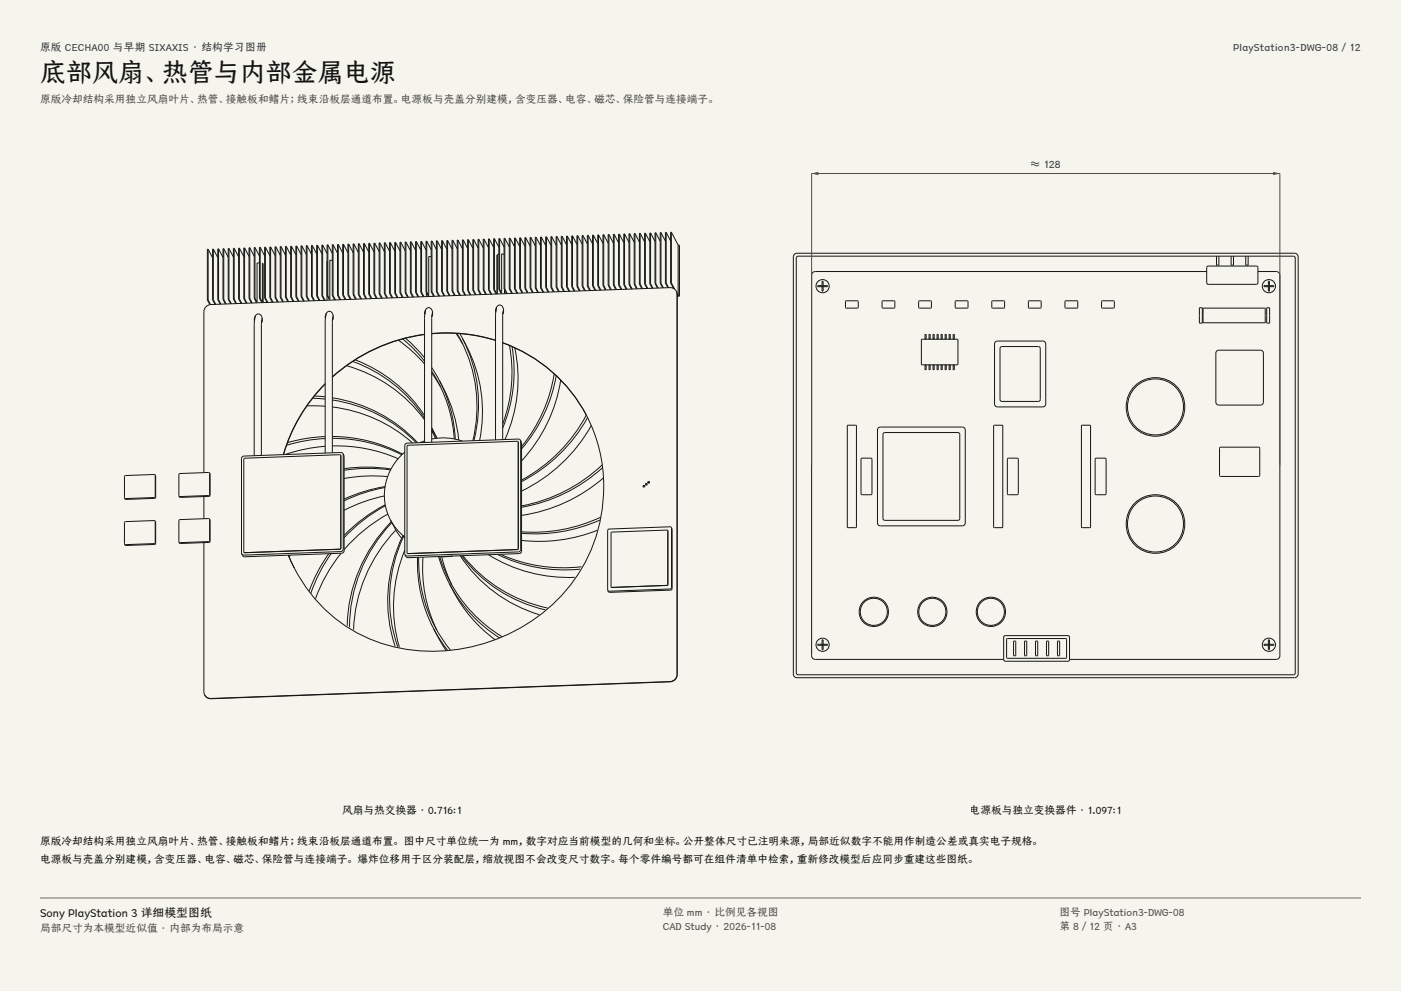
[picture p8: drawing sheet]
<svg xmlns="http://www.w3.org/2000/svg" width="420mm" height="297mm" viewBox="0 0 420 297" stroke-linecap="round" stroke-linejoin="round" font-family="sans-serif">
<g fill="#f5f4ed">
<path d="M0 0h420v297h-420z"/>
<path d="M12 12h396v275h-396z"/>
</g>
<g fill="none" stroke="#141413" stroke-width=".3">
<path d="M62.4 74.7h-.2v15.2M62.4 74.7v15.2M62.4 74.7l1.3 2.5M64 74.6l-.3 .1v15.1M64 74.6v15.2M64 74.6l1.3 2.6M65.5 74.6h-.2v15.2M65.5 74.6v15.2M65.5 74.6l1.4 2.5M67.1 74.5h-.2v15.2M67.1 74.5v15.2M67.1 74.5l1.3 2.6"/>
<path d="M68.6 74.5h-.2v15.2M68.6 74.5v15.2M68.6 74.5l1.4 2.5M70.2 74.4l1.3 2.6M70.2 74.4h-.2v15.2M70.2 74.4v15.2M71.8 74.4h-.3v15.2M71.8 74.4v15.1M71.8 74.4l1.3 2.5M73.3 74.3h-.2v15.2M73.3 74.3v15.2M73.3 74.3l1.4 2.5"/>
<path d="M74.9 74.2h-.2v15.2M74.9 74.2v15.2M74.9 74.2l1.3 2.6M76.4 74.2h-.2v15.2M76.4 74.2v15.2M76.4 74.2l1.4 2.5M77.1 78.8v.1M77.1 78.8v11.8M77.8 78.8l-.7 .1M78 74.1h-.2v15.2M78 74.1v15.2M78 74.1l1.3 2.6"/>
<path d="M78.7 78.9l.2 .2v11.6M78.7 78.9v11.7M79.6 74.1h-.3v15.2M79.6 74.1v15.2M79.6 74.1l1.3 2.5M81.1 74h-.2v15.2M81.1 74v15.2M81.1 74l1.4 2.6M82.7 74h-.2v15.2M82.7 74v15.1M82.7 74l1.3 2.5M84.2 73.9h-.2v15.2"/>
<path d="M84.2 73.9v15.2M84.2 73.9l1.4 2.5M85.8 73.8h-.2v15.2M85.8 73.8v15.2M85.8 73.8l1.3 2.6M87.4 73.8h-.3v15.2M87.4 73.8v15.2M87.4 73.8l1.3 2.5M88.9 73.7h-.2v15.2M88.9 73.7v15.2M88.9 73.7l1.4 2.6M90.5 73.7h-.2v15.2"/>
<path d="M90.5 73.7v15.2M90.5 73.7l1.3 2.5M92 73.6h-.2v15.2M92 73.6v15.2M92 73.6l1.4 2.6M93.6 73.6h-.2v15.1M93.6 73.6v15.1M93.6 73.6l1.3 2.5M95.2 73.5h-.3v15.2M95.2 73.5v15.2M95.2 73.5l1.3 2.5M96.7 73.4h-.2v15.2"/>
<path d="M96.7 73.4v15.2M96.7 73.4l1.4 2.6M98.1 78.2l-.1 .1M98.3 73.4h-.2l-.1 16.6M98.3 73.4v15.2M98.3 73.4l1.3 2.5M98.9 78h.7M98.9 78v11.7M99.8 73.3h-.2v15.2M99.8 73.3v15.2M99.8 73.3l1.4 2.6M101.4 73.3h-.2v15.2"/>
<path d="M101.4 73.3v15.2M101.4 73.3l1.3 2.5M103 73.2h-.3v15.2M103 73.2v15.2M103 73.2l1.3 2.6M104.5 73.1l-.2 .1v15.1M104.5 73.1v15.2M104.5 73.1l1.4 2.6M106.1 73.1h-.2v15.2M106.1 73.1v15.2M106.1 73.1l1.3 2.5M107.6 73h-.2v15.2"/>
<path d="M107.6 73v15.2M107.6 73l1.4 2.6M109.2 73h-.2v15.2M109.2 73v15.2M109.2 73l1.3 2.5M110.8 72.9h-.3v15.2M110.8 72.9v15.2M110.8 72.9l1.3 2.6M112.3 72.9h-.2v15.2M112.3 72.9v15.2M112.3 72.9l1.4 2.5M113.9 72.8h-.2v15.2"/>
<path d="M113.9 72.8v15.2M113.9 72.8l1.3 2.6M115.4 72.7l-.2 .1v15.1M115.4 72.7v15.2M115.4 72.7l1.4 2.6M117 72.7h-.2v15.2M117 72.7v15.2M117 72.7l1.3 2.5M118.6 72.6h-.3v15.2M118.6 72.6v15.2M118.6 72.6l1.3 2.6M120.1 72.6h-.2v15.2"/>
<path d="M120.1 72.6v15.2M120.1 72.6l1.4 2.5M121.7 72.5h-.2v15.2M121.7 72.5v15.2M121.7 72.5l1.3 2.6M123.3 72.5h-.3v15.2M123.3 72.5v15.1M123.3 72.5l1.3 2.5M124.8 72.4l1.3 2.5M124.8 72.4h-.2v15.2M124.8 72.4v15.2M126.4 72.3l-.3 .1v15.1"/>
<path d="M126.4 72.3v15.2M126.4 72.3l1.3 2.6M127.9 72.3h-.2v15.2M127.9 72.3v15.2M127.9 72.3l1.4 2.5M128.5 76.9h.8M128.5 76.9h.1M128.5 76.9v11.7M129.5 72.2h-.2v15.2M129.5 72.2v15.2M129.5 72.2l1.3 2.6M131.1 72.2h-.3v15.2"/>
<path d="M131.1 72.2v15.2M131.1 72.2l1.3 2.5M132.6 72.1h-.2v15.2M132.6 72.1v15.2M132.6 72.1l1.3 2.6M134.2 72.1h-.3v15.2M134.2 72.1v15.1M134.2 72.1l1.3 2.5M135.7 72h-.2v15.2M135.7 72v15.2M135.7 72l1.4 2.5M137.3 71.9h-.2v15.2"/>
<path d="M137.3 71.9v15.2M137.3 71.9l1.3 2.6M138.9 71.9h-.3v15.2M138.9 71.9v15.2M138.9 71.9l1.3 2.5M140.4 71.8h-.2v15.2M140.4 71.8v15.2M140.4 71.8l1.3 2.6M142 71.8h-.3v15.2M142 71.8v15.2M142 71.8l1.3 2.5M143.5 71.7h-.2v15.2"/>
<path d="M143.5 71.7v15.2M143.5 71.7l1.4 2.6M145.1 71.7h-.2v15.2M145.1 71.7v15.1M145.1 71.7l1.3 2.5M146.7 71.6h-.3v15.2M146.7 71.6v15.2M146.7 71.6l1.3 2.5M148.2 71.5h-.2v15.2M148.2 71.5l1.4 2.6M148.2 71.5v15.2M149 76.4v11.7"/>
<path d="M149.6 76.2l-.5 .2v11.7M149.8 71.5h-.2v15.2M149.8 71.5v15.2M149.8 71.5l1.3 2.5M150.4 76.1l.7 .2M150.4 76.1v11.7M151.3 71.4h-.2v15.2M151.3 71.4v15.2M151.3 71.4l1.4 2.6M152.9 71.4h-.2v15.2M152.9 71.4v15.2M152.9 71.4l1.3 2.5"/>
<path d="M154.5 71.3h-.3v15.2M154.5 71.3v15.2M154.5 71.3l1.3 2.6M156 71.3h-.2v15.1M156 71.3v15.1M156 71.3l1.4 2.5M157.6 71.2h-.2v15.2M157.6 71.2v15.2M157.6 71.2l1.3 2.5M159.1 71.1h-.2v15.2M159.1 71.1v15.2M159.1 71.1l1.4 2.6"/>
<path d="M160.7 71.1h-.2v15.2M160.7 71.1v15.2M160.7 71.1l1.3 2.5M162.3 71h-.3v15.2M162.3 71v15.2M162.3 71l1.3 2.6M163.8 71h-.2v15.2M163.8 71v15.2M163.8 71l1.4 2.5M165.4 70.9h-.2v15.2M165.4 70.9v15.2M165.4 70.9l1.3 2.6"/>
<path d="M166.9 70.8l-.2 .1v15.1M166.9 70.8v15.2M166.9 70.8l1.4 2.6M168.5 70.8h-.2v15.2M168.5 70.8v15.2M168.5 70.8l1.3 2.5M170.1 70.7h-.3v15.2M170.1 70.7v15.2M170.1 70.7l1.3 2.6M171.6 70.7h-.2v15.2M171.6 70.7v15.2M171.6 70.7l1.4 2.5"/>
<path d="M173.2 70.6h-.2v15.2M173.2 70.6v15.2M173.2 70.6l1.3 2.6M174.7 70.6h-.2v15.2M174.7 70.6v15.2M174.7 70.6l1.4 2.5M176.3 70.5h-.2v15.2M176.3 70.5v15.2M176.3 70.5l1.3 2.6M177.9 70.4l-.3 .1v15.1M177.9 70.4v15.2M177.9 70.4l1.3 2.6"/>
<path d="M179.4 70.4h-.2v15.2M179.4 70.4v15.2M179.4 70.4l1.4 2.5M181 70.3h-.2v15.2M181 70.3v15.2M181 70.3l1.3 2.6M182.5 70.3h-.2v15.2M182.5 70.3v15.2M182.5 70.3l1.4 2.5M184.1 70.2h-.2v15.2M184.1 70.2v15.2M184.1 70.2l1.3 2.6"/>
<path d="M185.7 70.2h-.3v15.2M185.7 70.2v15.1M185.7 70.2l1.3 2.5M187.2 70.1h-.2v15.2M187.2 70.1v15.2M187.2 70.1l1.4 2.5M188.8 70l-.2 .1v15.1M188.8 70v15.2M188.8 70l1.3 2.6M190.3 70h-.2v15.2M190.3 70v15.2M190.3 70l1.4 2.5"/>
<path d="M191.9 69.9h-.2v15.2M191.9 69.9v15.2M191.9 69.9l1.3 2.6M193.5 69.9h-.3v15.2M193.5 69.9v15.2M193.5 69.9l1.3 2.5M195 69.8h-.2v15.2M195 69.8v15.2M195 69.8l1.4 2.6M196.6 69.8h-.2v15.2M196.6 69.8v15.1M196.6 69.8l1.3 2.5"/>
<path d="M198.2 69.7h-.3v15.2M198.2 69.7v15.2M198.2 69.7l1.3 2.5M199.7 69.6h-.2v15.2M199.7 69.6v15.2M199.7 69.6l1.3 2.6M201.3 69.6h-.3v15.2M201.3 69.6v15.2M201.3 69.6l2 3.8M203.3 73.5h.3M203.3 73.4v15.2l-.3-.5M203.6 73.5l.1 .1"/>
<path d="M203.6 73.6h.1M203.7 73.6v14.9l-.7 .1M203.7 73.6v15l-.7 .2M238.3 76.1l.6-.2h149.2l.6 .2 .5 .9v125l-.2 .7-.9 .4h-149.2l-.6-.2-.5-.9v-125zM239 76.8h149l.3 .5-.1 124.7-.5 .2h-148.7l-.3-.5v-124.4zM362 79.8h14.9l.2 .4-.1 4.8-.3 .2h-14.7l-.2-.4v-4.6zM364.7 76.8v2.7l.7-.1v-2.6M369.1 76.8v2.7l.7-.1v-2.6M373.5 76.8v2.7l.7-.1v-2.6M62.2 89.9l.7 1.4M62.4 89.9l.7 1.4M62.4 89.9h-.2"/>
<path d="M63.7 89.8l.8 1.4M64 89.8h-.3M64 89.8l.7 1.4M64.4 91.2h.1M65.3 89.8l.7 1.4M65.5 89.8h-.2M65.5 89.8l.7 1.4M66 91.1v.1M66.9 89.7l.7 1.4M67.1 89.7h-.2M67.1 89.7l.7 1.4M67.5 91v.1"/>
<path d="M68.4 89.7l.7 1.3M68.6 89.7h-.2M68.6 89.7l.8 1.3M70 89.6l.7 1.3M70.2 89.6l.7 1.4M70.2 89.6h-.2M71.5 89.6l.7 1.3M71.8 89.5l-.3 .1M71.8 89.5l.7 1.4M73.1 89.5l.7 1.4M73.3 89.5h-.2M73.3 89.5l.7 1.4"/>
<path d="M73.8 90.8v.1M74.7 89.4l.7 1.4M74.9 89.4h-.2M74.9 89.4l.7 1.4M75.3 90.7v.1M76.2 89.4l.7 1.2h.2M76.3 96.2a1.41 1.41 0 0 1 .2-1.5 1.41 1.41 0 0 1 1.5-.4 2.21 2.21 0 0 1 .4 2.5M76.3 95.3v.7M76.4 89.4h-.2M76.4 89.4l.7 1.2M76.5 94.7l-.3 2.6v39.3M76.7 90.4v.4"/>
<path d="M77.8 89.3l.6 1.2 .3 .1M78 89.3l.7 1.3M78 89.3h-.2M78.6 95.4l-.2 1.9v39.2M78.6 96l-.2 .6M79.3 89.3l.7 1.3M79.6 89.3h-.3M79.6 89.3l.7 1.3M80.9 89.2l.7 1.3M81.1 89.2h-.2M81.1 89.2l.7 1.4M82.5 89.2l.7 1.3"/>
<path d="M82.7 89.1l-.2 .1M82.7 89.1l.7 1.4M83.1 90.5h.1M84 89.1l.7 1.4M84.2 89.1h-.2M84.2 89.1l.8 1.4M84.7 90.4v.1M85.6 89l.7 1.3M85.8 89h-.2M85.8 89l.7 1.4M87.1 89l.7 1.3M87.4 89h-.3"/>
<path d="M87.4 89l.7 1.4M88.7 88.9l.7 1.3M88.9 88.9h-.2M88.9 88.9l.7 1.4M90.3 88.9l.7 1.3M90.5 88.9h-.2M90.5 88.9l.7 1.3M90.9 90.2h.1M91.8 88.8l.7 1.4M92 88.8h-.2M92 88.8l.8 1.4M92.5 90.1v.1"/>
<path d="M93.4 88.7l.7 1.4M93.6 88.7h-.2M93.6 88.7l.7 1.4M94.1 90.1h.1M94.9 88.7l.7 1.3M95.2 88.7h-.3M95.2 88.7l.7 1.4M96.5 88.6l.7 1.3M96.7 88.6h-.2M96.7 88.6l.7 1.4M97.5 95.4a1.41 1.41 0 0 1 .3-1.5 1.41 1.41 0 0 1 1.5-.4 2.21 2.21 0 0 1 .3 2.5M97.6 94.5v.7"/>
<path d="M97.8 93.9l-.3 2.7v39.2M98.3 88.6h-.2l.6 1.1h.2M98.3 88.6l.6 1.1M99.6 88.5l.7 1.4M99.8 88.5h-.2M99.8 88.5l.8 1.4M99.9 94.6l-.3 2v39.1M99.9 95.3l-.2 .5M100.2 89.6v.3M100.3 89.8v.1M101.2 88.5l.7 1.3M101.4 88.5h-.2"/>
<path d="M101.4 88.5l.7 1.3M101.9 89.8h.1M102.7 88.4l.7 1.3M103 88.4h-.3M103 88.4l.7 1.4M104.3 88.3l.7 1.4M104.5 88.3h-.2M104.5 88.3l.8 1.4M105.9 88.3l.7 1.4M106.1 88.3h-.2M106.1 88.3l.7 1.4M106.5 89.6v.1"/>
<path d="M107.4 88.2l.7 1.4M107.6 88.2h-.2M107.6 88.2l.8 1.4M108.1 89.5v.1M109 88.2l.7 1.4M109.2 88.2h-.2M109.2 88.2l.7 1.3M109.7 89.5v.1M110.5 88.1l.8 1.4M110.8 88.1h-.3M110.8 88.1l.7 1.4M111.2 89.4v.1"/>
<path d="M112.1 88.1l.7 1.3M112.3 88.1h-.2M112.3 88.1l.8 1.3M113.7 88l.6 1.3M113.9 88h-.2M113.9 88l.7 1.4M115.2 87.9l.7 1.4M115.4 87.9h-.2M115.4 87.9l.8 1.4M116.8 87.9l.7 1.4M117 87.9h-.2M117 87.9l.7 1.4"/>
<path d="M117.5 89.2v.1M118.3 87.8l.8 1.4M118.6 87.8h-.3M118.6 87.8l.7 1.4M119 89.1v.1M119.9 87.8l.7 1.4M120.1 87.8h-.2M120.1 87.8l.8 1.3M120.6 89.1v.1M121.5 87.7l.6 1.3M121.7 87.7h-.2M121.7 87.7l.7 1.4"/>
<path d="M123 87.7l.7 1.3M123.3 87.6l-.3 .1M123.3 87.6l.7 1.4M124.6 87.6l.7 1.4M124.8 87.6h-.2M124.8 87.6l.7 1.4M125.3 88.9v.1M126.1 87.5l.8 1.4M126.4 87.5h-.3M126.4 87.5l.7 1.4M126.8 88.9h.1M127.4 93.4v.7"/>
<path d="M127.6 92.8l-.3 2.7v37.1M127.7 87.5l.6 1.1h.2M127.8 87.7v1.2M127.9 87.5h-.2M127.9 87.5l.6 1.1M129.3 87.4l.7 1.4M129.4 99.9a49.5 49.5 0 0 1 19.2 2.1M129.5 87.4l.7 1.4M129.5 87.4h-.2M129.6 94.3h-.1M129.7 94.3l-.3 .6M129.7 94.3a1.35 1.35 0 0 0-.3-1.5 1.35 1.35 0 0 0-1.5-.4l-.5 .8-.1 1.1"/>
<path d="M129.7 93.5l-.3 2v37M129.7 94.2l-.2 .5M130 88.8h.1M130.8 87.4l.7 1.3M131.1 87.4l.7 1.3M131.1 87.4h-.3M132.4 87.3l.7 1.3M132.6 87.3l.7 1.4M132.6 87.3h-.2M133.9 87.3l.8 1.3M134.2 87.2l.7 1.4M134.2 87.2l-.3 .1"/>
<path d="M134.6 88.6h.1M135.5 87.2l.7 1.4M135.7 87.2l.8 1.4M135.7 87.2h-.2M136.2 88.5v.1M136.7 99.9l2 3.2M137 99.9a42.8 42.8 0 0 1 4.8 32.2M137.1 87.1l.7 1.4M137.3 87.1h-.2M137.3 87.1l.7 1.4M137.8 88.4v.1M137.9 100l.7 1.4"/>
<path d="M138.6 87.1l.7 1.3M138.9 87.1h-.3M138.9 87.1l.7 1.4M140.2 87l.7 1.3M140.4 87h-.2M140.4 87l.7 1.4M141.7 87l.8 1.3M142 87h-.3M142 87l.7 1.3M142.4 88.3v.1M143.3 86.9l.7 1.4M143.5 86.9h-.2"/>
<path d="M143.5 86.9l.8 1.4M144 88.2v.1M144.9 86.9l.7 1.3M145.1 86.8l-.2 .1M145.1 86.8l.7 1.4M145.6 88.2h.1M146.4 86.8l.7 1.3M146.7 86.8h-.3M146.7 86.8l.7 1.4M148 86.7l.7 1.3M148.2 86.7h-.2M148.2 86.7l.7 1.4"/>
<path d="M148.6 93.5a1.41 1.41 0 0 1 .3-1.5 1.41 1.41 0 0 1 1.5-.4 2.21 2.21 0 0 1 .3 2.6M148.6 92.6l.1 .7M148.9 92l-.3 2.7v37.1M149.6 86.7l.5 1.1h.3M149.8 86.7h-.2M149.8 86.7l.6 1.1M150.9 92.7l-.2 2v37.1M151 93.4l-.3 .6M151.1 86.6l.7 1.4M151.2 86.9v1.1M151.3 86.6h-.2M151.3 86.6l.8 1.4"/>
<path d="M151.8 87.9v.1M152.7 86.6l.7 1.3M152.9 86.6h-.2M152.9 86.6l.7 1.3M153.4 87.9h.1M154.2 86.5l.8 1.4M154.5 86.5h-.3M154.5 86.5l.7 1.4M154.9 87.8v.1M155.8 86.4l.7 1.4M156 86.4h-.2M156 86.4l.7 1.4"/>
<path d="M157.4 86.4l.6 1.3M157.6 86.4h-.2M157.6 86.4l.7 1.4M158.9 86.3l.7 1.3M159.1 86.3h-.2M159.1 86.3l.8 1.4M160.5 86.3l.7 1.4M160.7 86.3h-.2M160.7 86.3l.7 1.4M161.2 87.6v.1M162 86.2l.8 1.4M162.3 86.2h-.3"/>
<path d="M162.3 86.2l.7 1.4M162.7 87.5v.1M163.6 86.2l.7 1.3M163.8 86.2h-.2M163.8 86.2l.7 1.3M165.2 86.1l.6 1.3M165.4 86.1h-.2M165.4 86.1l.7 1.4M166.7 86l.7 1.4M166.9 86h-.2M166.9 86l.8 1.4M168.3 86l.7 1.4"/>
<path d="M168.5 86h-.2M168.5 86l.7 1.4M169 87.3v.1M169.8 85.9l.8 1.4M170.1 85.9h-.3M170.1 85.9l.7 1.4M170.5 87.2v.1M171.4 85.9l.7 1.4M171.6 85.9h-.2M171.6 85.9l.7 1.3M172.1 87.2v.1M173 85.8l.6 1.4"/>
<path d="M173.2 85.8h-.2M173.2 85.8l.7 1.4M174.5 85.8l.7 1.3M174.7 85.8h-.2M174.7 85.8l.8 1.3M176.1 85.7l.7 1.3M176.3 85.7h-.2M176.3 85.7l.7 1.4M177.6 85.6l.8 1.4M177.9 85.6h-.3M177.9 85.6l.7 1.4M178.3 87h.1"/>
<path d="M179.2 85.6l.7 1.4M179.4 85.6h-.2M179.4 85.6l.7 1.4M179.9 86.9v.1M180.8 85.5l.7 1.4M181 85.5h-.2M181 85.5l.7 1.4M181.4 86.8v.1M182.3 85.5l.7 1.3M182.5 85.5h-.2M182.5 85.5l.8 1.3M183.9 85.4l.7 1.3"/>
<path d="M184.1 85.4h-.2M184.1 85.4l.7 1.4M185.4 85.4l.8 1.3M185.7 85.3l-.3 .1M185.7 85.3l.7 1.4M186.1 86.7h.1M187 85.3l.7 1.4M187.2 85.3h-.2M187.2 85.3l.8 1.4M187.7 86.6v.1M188.6 85.2l.7 1.4M188.8 85.2h-.2"/>
<path d="M188.8 85.2l.7 1.4M189.2 86.6h.1M190.1 85.2l.7 1.3M190.3 85.2h-.2M190.3 85.2l.8 1.4M191.7 85.1l.7 1.3M191.9 85.1h-.2M191.9 85.1l.7 1.4M193.2 85.1l.7 1.3M193.5 85.1h-.3M193.5 85.1l.7 1.3M194.8 85l.7 1.4"/>
<path d="M195 85h-.2M195 85l.8 1.4M195.5 86.3v.1M196.4 85l.7 1.3M196.6 84.9l-.2 .1M196.6 84.9l.7 1.4M197 86.3h.1M197.9 84.9l.7 1.4M198.2 84.9h-.3M198.2 84.9l.7 1.4M198.6 86.2v.1M199.5 84.8l.7 1.3"/>
<path d="M199.7 84.8h-.2M199.7 84.8l.7 1.4M201 84.8l.9 1.6M201.3 84.8h-.3M201.3 84.8l1 1.9M201.7 86.1v.3M202.7 87.3l.3 .9v113.9a2.2 2.2 0 0 1-2.2 2.2l-137.6 5-.9-.1-1-.9M202.7 87.3l-.5-.7-1.4-.4-137.6 5.1a2.2 2.2 0 0 0-2.1 2.1v48.3M202.7 87.3l.1 .1M202.8 87.3v.1M202.8 87.4l.2 .9v113.9a2.2 2.2 0 0 1-2.1 2.1l-137.6 5.1-.9-.2-1-.9M245.1 85.6h3v.3h-3z"/>
<path d="M246.4 84.3h.4v2.9h-.4zM253.5 90.2h3.7v2.1h-3.7zM264.5 90.2h3.7v2.1h-3.7zM275.5 90.2h3.7v2.1h-3.7zM286.4 90.2h3.7v2.1h-3.7zM297.4 90.2h3.7v2.1h-3.7zM308.4 90.2h3.7v2.1h-3.7zM319.3 90.2h3.7v2.1h-3.7zM330.3 90.2h3.7v2.1h-3.7zM359.6 92.2h.8v4.6h-.8zM360.7 92.3h18.6v4.4h-18.6zM361.8 81.4h-117.4l-.9 .4-.2 .7 .1 114.4 .4 .5 .6 .2h56.5"/>
<path d="M377.1 81.4h5.8l.6 .4 .2 .7-.1 114.4-.4 .5-.6 .2h-62M378.9 85.6h3v.3h-3zM379.7 92.2h.9v4.6h-.9zM380.2 84.3h.4v2.9h-.4zM93.7 119.4l3.8 .2M94.2 118.7l3.3 .2M97.5 115.1a49.7 49.7 0 0 0-12.5 21.1M97.5 115a49.7 49.7 0 0 0-12.6 21.2M99.6 119.9a44.1 44.1 0 0 1 25.2 12.8M99.6 119.2a44 44 0 0 1 25.6 13.5M103.9 109.6a43.4 43.4 0 0 1 23.4 16.2M105.8 108.3a43.1 43.1 0 0 1 21.5 17"/>
<path d="M106.5 107.9a43.1 43.1 0 0 1 20.8 16.7M119.4 102l4.2 3.3 3.7 3.8M120.7 101.6l3.5 3.1 3.1 3.6M121.6 101.4l3.3 3.1 2.4 2.7M127.3 100.3a51.6 51.6 0 0 0-27.7 12.7M127.3 100.2a51.6 51.6 0 0 0-27.7 12.7M129.4 111.8l2.6 4.1M129.4 111.3a42.3 42.3 0 0 1 6.8 20.2M129.4 110.2l2.3 3.8M129.4 100a49.5 49.5 0 0 1 19.2 2M131.7 114a43.8 43.8 0 0 1 5.8 17.9M131.7 114a42.4 42.4 0 0 1 4.8 17.6"/>
<path d="M138.6 101.4a43.3 43.3 0 0 1 5.2 30.6M138.6 101.4a42.9 42.9 0 0 1 3.5 30.7M150.7 102.8a46 46 0 0 1 25.1 21.7M150.7 102.7a45.5 45.5 0 0 1 30.3 42.9 48.5 48.5 0 0 1-32.7 46.2 49.9 49.9 0 0 1-45.1-4.5 46.1 46.1 0 0 1-14.9-17M152.7 103.5a43.8 43.8 0 0 1-2 23.6M153.5 103.9a44 44 0 0 1-2.8 24.4M154.3 104.2a43.9 43.9 0 0 1-2.9 27.5M166.1 112a45.7 45.7 0 0 1-9.7 21.9M166.8 112.6a45.9 45.9 0 0 1-10.4 21.9M168.1 113.9a45.9 45.9 0 0 1-11.7 24.2M276.3 101.7h10.8v7.6h-10.8zM277.3 100.3v1.2l.3 .1v-1.3"/>
<path d="M277.3 109.5v1.2l.3 .1v-1.3M277.3 109.5h.3M277.3 100.2h.3M278.5 109.5v1.3h.3M278.5 100.3v1.3h.3M278.5 109.5h.3M278.5 100.2h.3M278.8 100.3v1.2M278.8 109.5v1.2M279.7 100.3v1.2M279.7 109.5v1.2M279.7 110.8h.3"/>
<path d="M279.7 109.5h.3M279.7 101.6h.3M279.7 100.2h.3M280.1 100.3v1.2M280.1 109.5v1.2M280.9 100.3v1.2M280.9 109.5v1.2M281 110.8h.2M281 109.5h.2M281 101.6h.2M281 100.2h.2M281.3 100.3v1.2"/>
<path d="M281.3 109.5v1.2M282.1 100.3v1.2M282.1 109.5v1.2M282.2 109.5h.2M282.2 100.2h.2M282.5 109.5l-.1 1.3h-.2M282.5 100.3l-.1 1.3h-.2M283.3 109.5l.1 1.3h.2l.1-1.3M283.3 100.3l.1 1.3h.2l.1-1.3M283.4 109.5h.2M283.4 100.2h.2M284.5 109.5l.1 1.3h.3v-1.3"/>
<path d="M284.5 100.3l.1 1.3h.3v-1.3M284.6 109.5h.3M284.6 100.2h.3M285.8 109.5v1.3h.3v-1.3M285.8 100.3v1.3h.3v-1.3M285.8 109.5h.3M285.8 100.2h.3M298.4 102.5l.6-.3h13.6a.88 .88 0 0 1 .9 .9v18a.88 .88 0 0 1-.9 .9h-13.6a.88 .88 0 0 1-.9-.9v-18zM300.1 103.9h11.2l.5 .2 .1 15.7-.3 .4-11.3 .1-.4-.3-.1-15.6zM364.8 105.2l.6-.2h12.5a.88 .88 0 0 1 .9 .8v14.7a.88 .88 0 0 1-.9 .9h-12.5a.88 .88 0 0 1-.9-.9v-14.7zM92 121.6l5.5 .1M97.5 133.8l-6.6 .9-5.4 1.5"/>
<path d="M97.5 131.4l-5.3 .6-6.3 1.4M97.5 130.8l-6.2 .7-5.1 1.2M99.6 122a44.4 44.4 0 0 1 24.1 10.7M99.6 133.7a45.7 45.7 0 0 1 19.7 3.8M99.6 131.4a45.5 45.5 0 0 1 20.8 4.9M99.6 130.8a45.4 45.4 0 0 1 21.1 5.3M102.1 136.4l-.2-.1-28.7 1.1-.1 28.1M102.1 136.4l.1 .1M102.1 136.4h.1M102.2 136.4v.2M102.2 136.5l-.1 28-28.7 1.2M102.8 136l.4 .8v28.3l-.2 .5-.6 .2-29 1.1-.5-.2-.4-.7"/>
<path d="M102.8 136l.1 28.6-.2 .5-.5 .2-29.1 1.1-.6-.4M102.8 136l-.6-.4-29.1 1.1-.5 .2-.2 .5 .1 28.6M121.3 135.5a16.6 16.6 0 0 0-4.3 20.3M127.3 132.1l-1.4 .6M129.4 131.6a17.3 17.3 0 0 1 9.2 .6M129.4 129.1l.5 .8M129.4 129l1.2 2.4M131 131.3l-1.6-3 1.5 3M155.3 132.4l-.2-.2-32.9 1.3-.1 32.3M155.3 132.4l.1 .1M155.3 132.4h.1M155.4 132.5v31.9"/>
<path d="M156 131.9l.4 .8v32.5l-.3 .5-.5 .2-33.3 1.2-.5-.1-.4-.7M156 131.9l.1 32.8-.2 .5-.5 .2-33.4 1.2-.6-.3M156 131.9l-.6-.3-33.4 1.2-.5 .2-.2 .5 .1 32.8M175.8 124.4a47.6 47.6 0 0 1-19.4 19.5M176.2 125.1a47.7 47.7 0 0 1-19.8 19.2M177.3 127.5a47.7 47.7 0 0 1-20.9 19.7M180.6 139.3a48.3 48.3 0 0 1-24.2 12.3M254.1 127.5l2.4-.1 .2 .3v30.2l-.2 .2h-2.3l-.2-.2zM258.3 137.4l2.8-.1 .3 .3v10.3l-.3 .4h-2.7l-.3-.4v-10.3zM263.3 128.2l.6-.2h24.6a.88 .88 0 0 1 .9 .9v27.8a.88 .88 0 0 1-.9 .9h-24.6a.88 .88 0 0 1-.8-.9v-27.8zM265 129.7l22.2-.1 .5 .3v25.5l-.2 .5-22.3 .1-.4-.3-.1-25.5zM297.9 127.5l2.5-.1 .2 .3v30.2l-.2 .2h-2.3l-.2-.2z"/>
<path d="M302.1 137.4l2.8-.1 .4 .3v10.3l-.4 .4h-2.6l-.3-.4v-10.3zM324.3 127.5l2.4-.1 .2 .3v30.2l-.2 .2h-2.3l-.2-.2zM328.5 137.4l2.8-.1 .3 .3v10.3l-.3 .4h-2.7l-.3-.4v-10.3zM365.8 134.1h11.7l.2 .2-.1 8.3-.3 .2-11.5-.1-.2-.2v-8.2zM46.5 156.2l-9 .2-.2 6.7M46.5 156.2l-.1 6.7-9.1 .2M46.5 156.2l.2 .3-.2 6.6-8.8 .4-.4-.4M46.5 142.3l-9 .3-.2 6.7M46.5 142.3l-.1 6.8-9.1 .2M46.5 142.3l.2 .4-.2 6.6-8.8 .4-.4-.4M61.1 148.8v6.7M62.8 155.5l-9 .3-.1 6.7"/>
<path d="M62.8 155.5l-.1 6.8-9 .2M62.8 155.5l.2 .4-.2 6.6-8.8 .4-.3-.4M62.8 141.7l-9 .3-.1 6.7M62.8 141.7l-.1 6.8-9 .2M62.8 141.7l.2 .4-.2 6.6-8.8 .4-.3-.4M103.2 140.5a46.8 46.8 0 0 1 14 .1M115.2 148.6a48.2 48.2 0 0 0-12 4.3M115.4 146.1a48.1 48.1 0 0 0-12.2 4M115.4 145.8a48.1 48.1 0 0 0-12.2 3.8M115.5 151.3a48.2 48.2 0 0 0-12.3 9.1M115.5 151.6a48.1 48.1 0 0 0-12.3 9.5M116.2 142.8a47.1 47.1 0 0 0-13 .6"/>
<path d="M116.3 154.1a48.1 48.1 0 0 0-13.1 10.6M117 155.8a15.8 15.8 0 0 0 4.3 5.1M117 155.8l.3 .6M117.1 140.8a46.9 46.9 0 0 0-13.9 .1M117.3 156.4l.2 .2M117.3 156.4a45.6 45.6 0 0 0-13.2 31.2M117.5 156.6a45.5 45.5 0 0 0-12.7 31.4M117.5 156.6l1.2 2.3M118.7 158.9l1.7 2.4M118.7 158.9a45.6 45.6 0 0 0-12.7 29.8M179.1 158.9a47.5 47.5 0 0 1-22.7 3.1M179.9 155.9a47.6 47.6 0 0 1-23.5 3.9"/>
<path d="M180 155a47.7 47.7 0 0 1-23.6 4.4M180.7 140.1a48.2 48.2 0 0 1-24.3 11.9M180.9 143.2a48.2 48.2 0 0 1-24.5 11.3M192.8 145.8v.1M193.3 145.6l-.4-.1-.1 .3M193.3 145.6l-.1 .3-.4-.1M193.3 145.6h-.2l-.3 .2M193.5 145.2v.1M193.6 144.9l.4 .1-.1 .4-.4-.1zM194 145.1l-.2-.1-.3 .2M194.3 144.4h.4l-.1 .4-.4-.1zM194.7 144.5h-.4v.2"/>
<path d="M200.2 159l-17 .5v16.4M200.2 159l-.1 16.4-16.7 .6M200.2 159h.1M200.2 159v16.4l-16.8 .7M201.3 158.1l-.4-.2-18.5 .7-.2 .4v18M201.3 158.1v18l-.2 .4-18.5 .7-.4-.2M201.3 158.1l.2 .5v17.8l-.2 .4-18.5 .7-.6-.5M61.1 162.6v44.7l.2 1M73.1 165.5l.3 .1M73.1 165.5h.1M73.1 165.5l.3 .2M86.4 166.4l1.9 3.9"/>
<path d="M86.5 166.4l1.8 4M87 166.4l-.3 .5M98.6 165.9a46.2 46.2 0 0 0-5.9 11.3M99.3 165.9l-3.5 5.8-2.6 6.1M102.2 164.3l-.3 .3-28.5 1M102.3 165.8a46.3 46.3 0 0 0-7.7 13.6M121 160.7l-.2-.2a43.8 43.8 0 0 0-2.4 33.2M121 160.7a43.7 43.7 0 0 0-1.7 33.2M121 160.7l.3 .7M121.3 164.9a43.7 43.7 0 0 0-1.6 29.1M122.1 165.8l.2 .1M122.1 165.8h.1"/>
<path d="M125.2 167a42.6 42.6 0 0 0 4.8 21.4M125.5 167a42.3 42.3 0 0 0 9.6 27.9M126.8 167a42.7 42.7 0 0 0 4.1 21.8M131.4 166.8l1.7 4.6 1.6 3.5M131.8 166.8a42.4 42.4 0 0 0 18.8 24M132.4 166.8l1.3 4.3 1.7 4.2M134.7 174.9a43.6 43.6 0 0 0 13.7 16.8M134.7 174.9a42.5 42.5 0 0 0 15.1 16.3M135.7 166.6l-3.3 .3M138 166.6a43.2 43.2 0 0 0 23.7 17.6M138.4 166.5a43.5 43.5 0 0 0 25.1 16.3M138.8 166.5a43.6 43.6 0 0 0 25.3 15.7"/>
<path d="M146.4 166.2a45.3 45.3 0 0 0 25.9 6.8M149.1 166.2a45.8 45.8 0 0 0 24.8 4.4M150 166.1a46 46 0 0 0 24.3 3.8M155.4 164.4l-.3 .3-32.8 1.2M183.2 175.9l.2 .1M183.2 175.9v.1M183.2 176l.2 .1M130 188.4l3.8 6.6M130 188.4l2.2 3.7 2 2.8M245.1 193.1h3v.3h-3zM246.4 191.8h.4v2.9h-.4zM301.1 190.6h19.3l.2 .3v7.1l-.4 .2-19.1-.1-.2-.4v-6.8z"/>
<path d="M301.8 191.4h17.7l.3 .2v5.5l-.3 .2h-17.5l-.2-.2zM303.9 192.2h.6v4.3h-.7zM307.2 192.2h.6l-.1 4.3h-.6zM310.4 192.2h.7l-.1 4.3h-.6zM313.7 192.2h.7l-.1 4.3h-.6zM317 192.2h.7l-.1 4.3h-.6zM378.9 193.1h3v.3h-3zM380.2 191.8h.4v2.9h-.4zM61.3 208.3h.1M61.4 208.3h.1"/>
<circle cx="246.6" cy="85.8" r="1.98"/>
<circle cx="380.4" cy="85.8" r="1.98"/>
<circle cx="277.3" cy="101.5" r=".02"/>
<circle cx="277.3" cy="100.3" r=".02"/>
<circle cx="277.3" cy="110.7" r=".02"/>
<circle cx="277.3" cy="109.5" r=".02"/>
<circle cx="277.6" cy="100.3" r=".02"/>
<circle cx="277.6" cy="101.5" r=".02"/>
<circle cx="277.6" cy="110.7" r=".02"/>
<circle cx="277.6" cy="109.5" r=".02"/>
<circle cx="278.5" cy="101.5" r=".02"/>
<circle cx="278.5" cy="100.3" r=".02"/>
<circle cx="278.5" cy="110.7" r=".02"/>
<circle cx="278.5" cy="109.5" r=".02"/>
<circle cx="278.8" cy="101.5" r=".02"/>
<circle cx="278.8" cy="100.3" r=".02"/>
<circle cx="278.8" cy="109.5" r=".02"/>
<circle cx="278.8" cy="110.7" r=".02"/>
<circle cx="279.7" cy="101.5" r=".02"/>
<circle cx="279.7" cy="100.3" r=".02"/>
<circle cx="279.7" cy="110.7" r=".02"/>
<circle cx="279.7" cy="109.5" r=".02"/>
<circle cx="280" cy="101.5" r=".02"/>
<circle cx="280" cy="100.3" r=".02"/>
<circle cx="280" cy="110.7" r=".02"/>
<circle cx="280" cy="109.5" r=".02"/>
<circle cx="281" cy="101.5" r=".02"/>
<circle cx="281" cy="100.3" r=".02"/>
<circle cx="281" cy="110.7" r=".02"/>
<circle cx="281" cy="109.5" r=".02"/>
<circle cx="281.2" cy="101.5" r=".02"/>
<circle cx="281.2" cy="100.3" r=".02"/>
<circle cx="281.2" cy="109.5" r=".02"/>
<circle cx="281.2" cy="110.7" r=".02"/>
<circle cx="282.2" cy="101.5" r=".02"/>
<circle cx="282.2" cy="100.3" r=".02"/>
<circle cx="282.2" cy="110.7" r=".02"/>
<circle cx="282.2" cy="109.5" r=".02"/>
<circle cx="282.4" cy="100.3" r=".02"/>
<circle cx="282.4" cy="101.5" r=".02"/>
<circle cx="282.4" cy="110.7" r=".02"/>
<circle cx="282.4" cy="109.5" r=".02"/>
<circle cx="283.4" cy="100.3" r=".02"/>
<circle cx="283.4" cy="101.5" r=".02"/>
<circle cx="283.4" cy="110.7" r=".02"/>
<circle cx="283.4" cy="109.5" r=".02"/>
<circle cx="283.6" cy="101.5" r=".02"/>
<circle cx="283.6" cy="100.3" r=".02"/>
<circle cx="283.6" cy="110.7" r=".02"/>
<circle cx="283.6" cy="109.5" r=".02"/>
<circle cx="284.6" cy="101.5" r=".02"/>
<circle cx="284.6" cy="100.3" r=".02"/>
<circle cx="284.6" cy="110.7" r=".02"/>
<circle cx="284.6" cy="109.5" r=".02"/>
<circle cx="284.9" cy="100.3" r=".02"/>
<circle cx="284.9" cy="101.5" r=".02"/>
<circle cx="284.9" cy="110.7" r=".02"/>
<circle cx="284.9" cy="109.5" r=".02"/>
<circle cx="285.8" cy="101.5" r=".02"/>
<circle cx="285.8" cy="100.3" r=".02"/>
<circle cx="285.8" cy="110.7" r=".02"/>
<circle cx="285.8" cy="109.5" r=".02"/>
<circle cx="286.1" cy="101.5" r=".02"/>
<circle cx="286.1" cy="100.3" r=".02"/>
<circle cx="286.1" cy="110.7" r=".02"/>
<circle cx="286.1" cy="109.5" r=".02"/>
<circle cx="346.4" cy="122" r="8.8"/>
<circle cx="346.4" cy="122" r="8.4"/>
<circle cx="346.4" cy="157" r="8.8"/>
<circle cx="346.4" cy="157" r="8.4"/>
<circle cx="246.6" cy="193.2" r="1.98"/>
<circle cx="261.9" cy="183.4" r="4.4"/>
<circle cx="261.9" cy="183.4" r="4.1"/>
<circle cx="279.5" cy="183.4" r="4.4"/>
<circle cx="279.5" cy="183.4" r="4.1"/>
<circle cx="297" cy="183.4" r="4.4"/>
<circle cx="297" cy="183.4" r="4.1"/>
<circle cx="380.4" cy="193.2" r="1.98"/>
</g>
<path d="M243.3 139.5v-87.5h140.4v87.5" fill="none" stroke="#504e49" stroke-width=".3"/>
<g fill="#504e49">
<path d="M243.3 52l2.1-.5v1z"/>
<path d="M381.6 51.5l2.1 .5-2.1 .5z"/>
</g>
<path d="M12 269.3h396zM12 269h396v.3h-396z" fill-rule="evenodd" fill="#504e49"/>
<text font-size="7.8" fill="#141413" x="12" y="24.7">底部风扇、热管与内部金属电源</text>
<text font-size="3.5" fill="#141413" x="12" y="274.9">Sony PlayStation 3 详细模型图纸</text>
<g font-size="3.2" fill="#1b365d">
<text x="12" y="15.3">原版 CECHA00 与早期 SIXAXIS · 结构学习图册</text>
<text x="369.6" y="15.3">PlayStation3-DWG-08 / 12</text>
<text x="309.1" y="50.4">≈ 128</text>
</g>
<g font-size="3.2" fill="#504e49">
<text x="12" y="30.9">原版冷却结构采用独立风扇叶片、热管、接触板和鳍片；线束沿板层通道布置。电源板与壳盖分别建模，含变压器、电容、磁芯、保险管与连接端子。</text>
<text x="198.7" y="274.5">单位 mm · 比例见各视图</text>
<text x="317.6" y="274.5">图号 PlayStation3-DWG-08</text>
<text x="12" y="279.3">局部尺寸为本模型近似值 · 内部为布局示意</text>
<text x="198.7" y="278.8">CAD Study · 2026-11-08</text>
<text x="317.6" y="278.8">第 8 / 12 页 · A3</text>
</g>
<g font-size="3.2" fill="#141413">
<text x="102.6" y="244">风扇与热交换器 · 0.716:1</text>
<text x="290.8" y="244">电源板与独立变换器件 · 1.097:1</text>
<text x="12" y="253.3">原版冷却结构采用独立风扇叶片、热管、接触板和鳍片；线束沿板层通道布置。 图中尺寸单位统一为 mm，数字对应当前模型的几何和坐标。公开整体尺寸已注明来源，局部近似数字不能用作制造公差或真实电子规格。</text>
<text x="12" y="258.6">电源板与壳盖分别建模，含变压器、电容、磁芯、保险管与连接端子。 爆炸位移用于区分装配层，缩放视图不会改变尺寸数字。每个零件编号都可在组件清单中检索，重新修改模型后应同步重建这些图纸。</text>
</g>
</svg>
